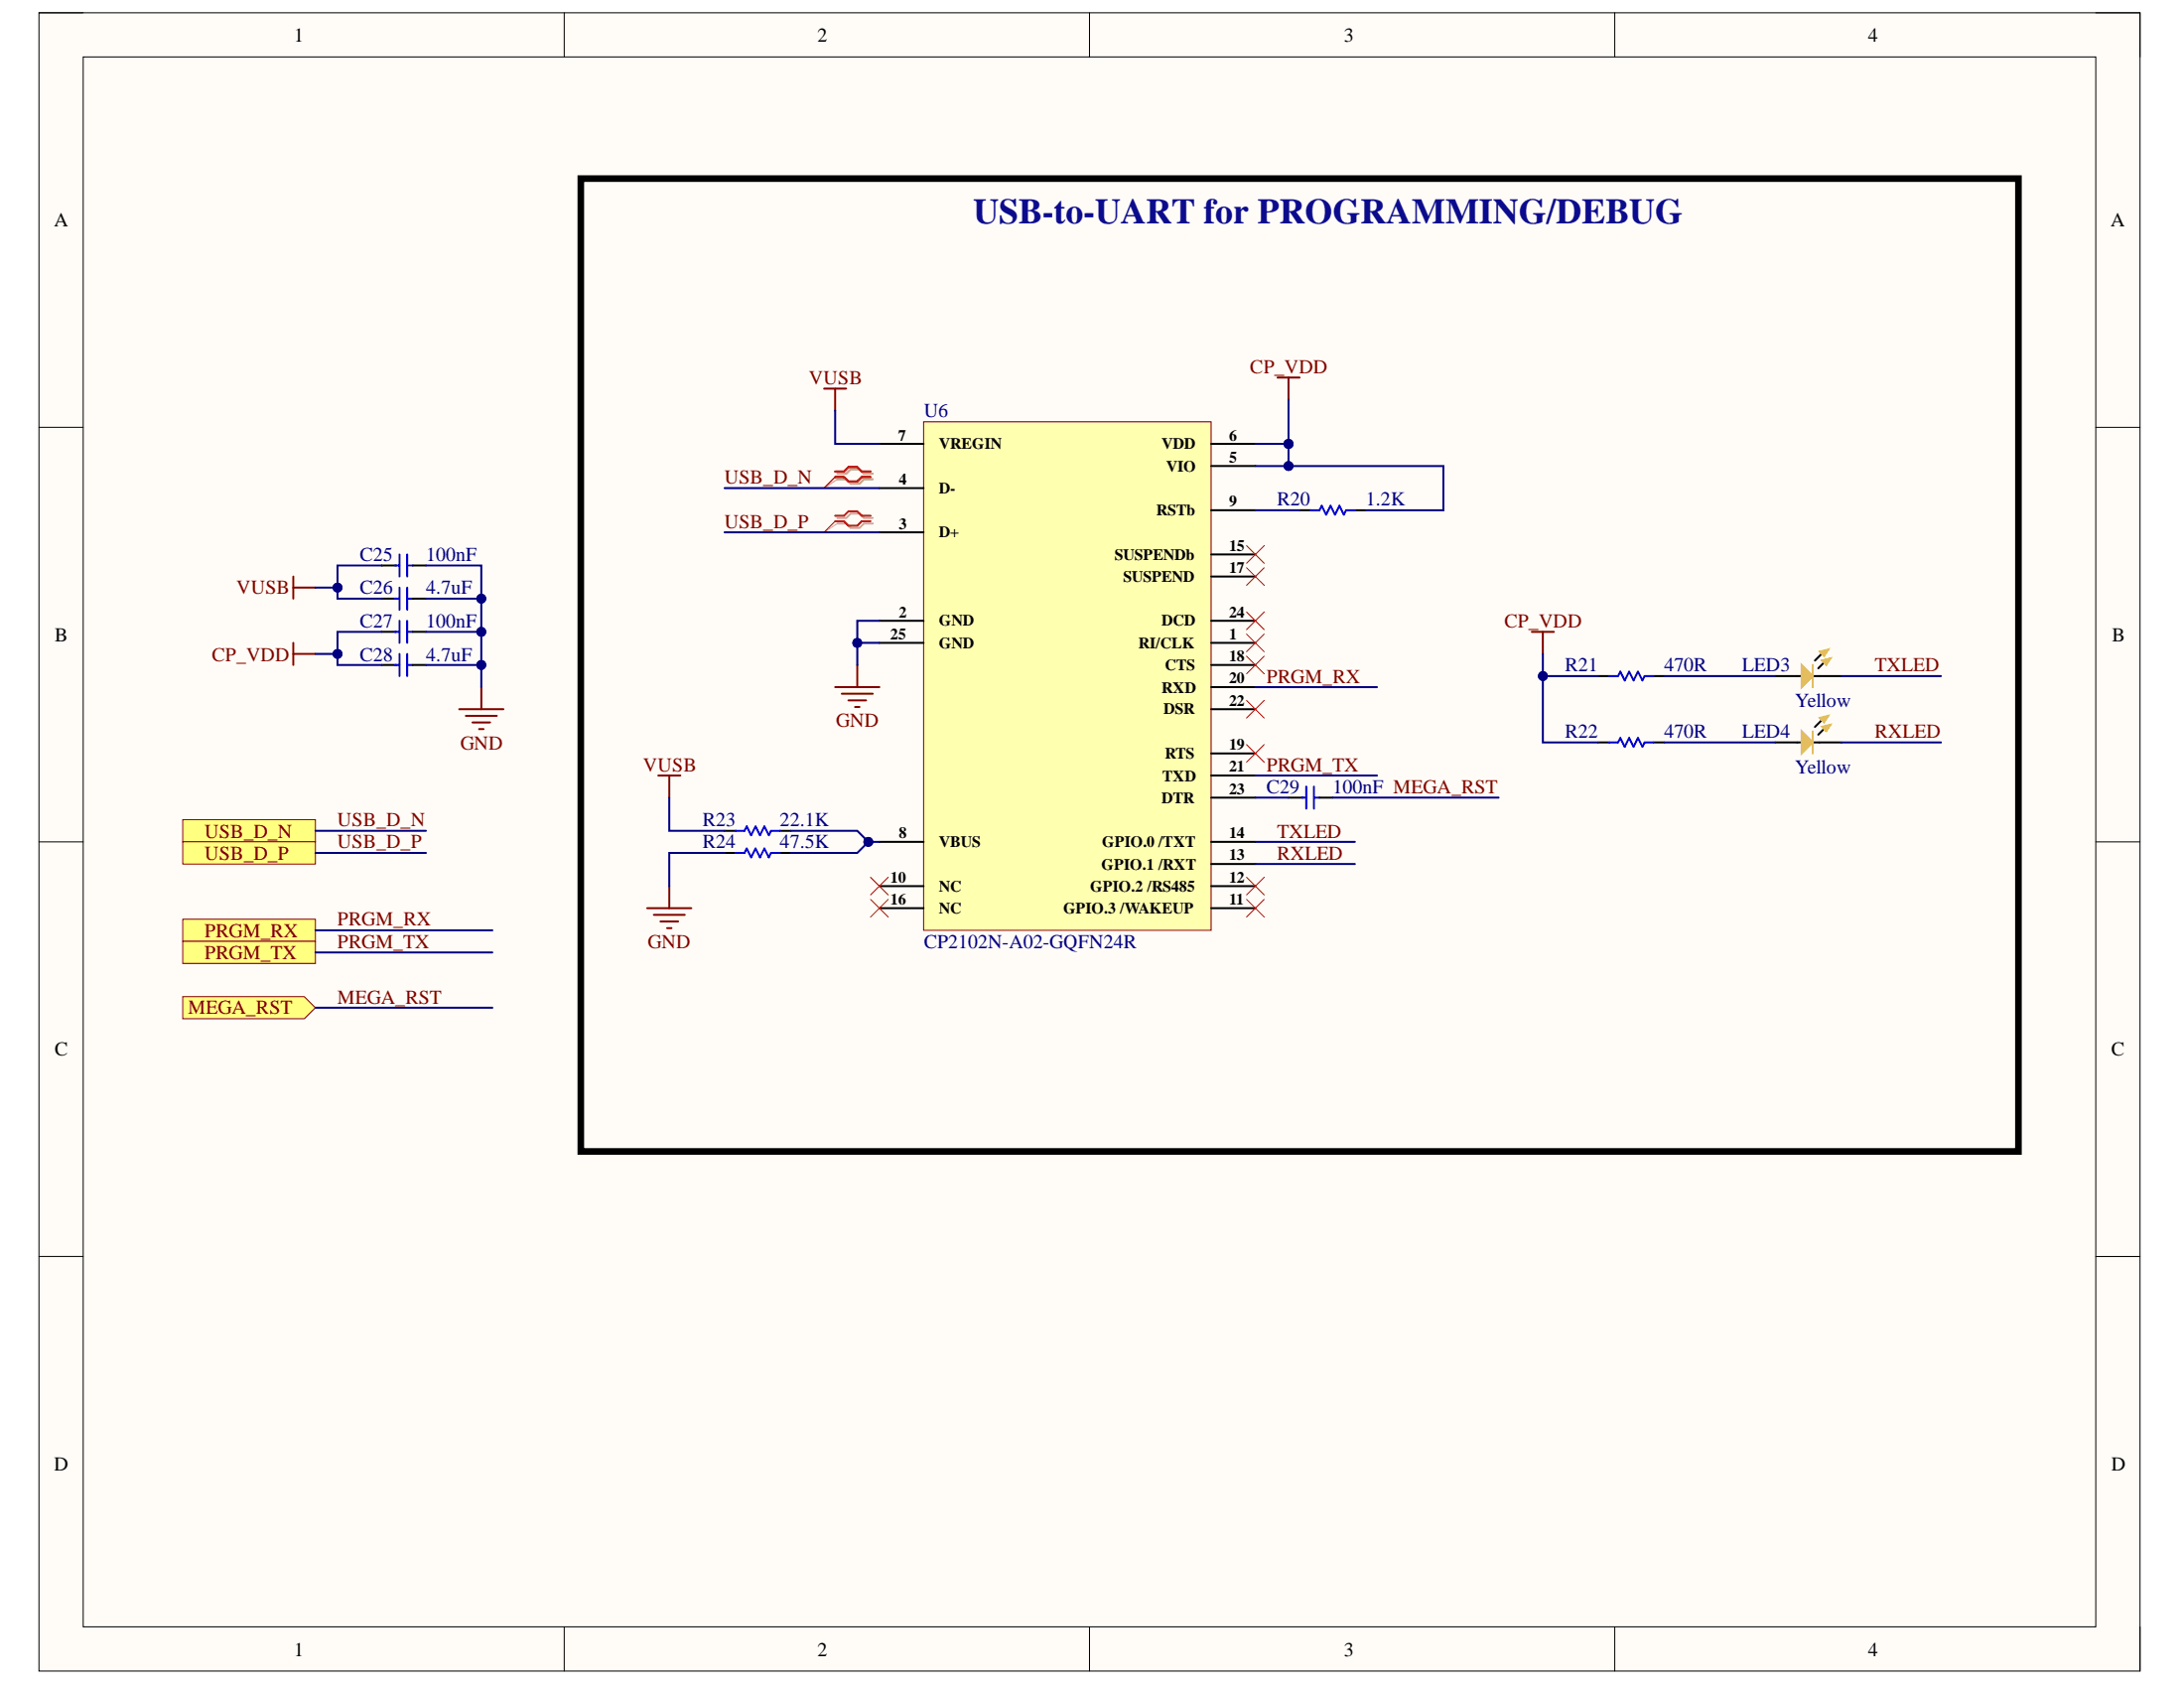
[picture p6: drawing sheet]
<svg xmlns="http://www.w3.org/2000/svg" width="279mm" height="216mm" viewBox="0 0 279 216" stroke-linecap="round" stroke-linejoin="round" font-family="sans-serif">
<path d="M5 1.6h268.8v212.1h-268.8z" fill-rule="evenodd" fill="#fffcf8"/>
<path d="M5 1.6h268.8v212.1h-268.8z" fill="none" stroke="#000" stroke-width=".13"/>
<path d="M10.6 7.3h257.5v200.8h-257.5z" fill-rule="evenodd" fill="#fffcf8"/>
<g fill="none" stroke="#000" stroke-width=".13">
<path d="M5 1.6h5.6M10.6 7.3h257.5v200.8h-257.5zM72.2 1.6v5.7M139.4 1.6v5.7M206.6 1.6v5.7M268.1 1.6h5.7v5.7M5 54.7h5.6M268.1 54.7h5.7M5 107.7h5.6M268.1 107.7h5.7M5 160.7h5.6M268.1 160.7h5.7"/>
<path d="M72.2 208.1v5.6M139.4 208.1v5.6M206.6 208.1v5.6M273.8 208.1v5.6"/>
</g>
<path d="M118.2 53.9h36.7v65.1h-36.7z" fill-rule="evenodd" fill="#ffffb0"/>
<path d="M118.2 53.9h36.7v65.1h-36.7z" fill="none" stroke="#800000" stroke-width=".13"/>
<g fill="none" stroke="#000" stroke-width=".25">
<path d="M112.5 56.8h5.7M154.9 59.6h5.7M154.9 56.8h5.7M112.5 79.4h5.7M112.5 68.1h5.7M112.5 62.4h5.7M154.9 79.4h5.7M154.9 65.3h5.7M154.9 70.9h5.7M154.9 73.7h5.7M112.5 82.2h5.7M154.9 82.2h5.7"/>
<path d="M154.9 85.1h5.7M154.9 96.4h5.7M154.9 87.9h5.7M154.9 99.2h5.7M154.9 90.7h5.7M112.5 107.7h5.7M112.5 113.3h5.7M112.5 116.2h5.7M154.9 107.7h5.7M154.9 113.3h5.7M154.9 116.2h5.7M154.9 110.5h5.7"/>
<path d="M154.9 102h5.7"/>
</g>
<g fill="none" stroke="#800000" stroke-width=".25">
<path d="M105.4 49.7h2.9M106.8 49.7v2.8M163.4 48.3h2.9M164.8 48.3v2.8M37.5 73.7v2.9M37.5 75.2h2.9M37.5 82.2v2.9M37.5 83.6h2.9M58.7 90.7h5.7M59.6 91.6h4M60.4 92.4h2.3M61.3 93.3h.6"/>
<path d="M61.6 87.9v2.8M84.2 99.2h2.8M85.6 99.2v2.8M106.8 87.9h5.7M107.7 88.7h4M108.5 89.6h2.3M109.4 90.4h.6M109.7 85.1v2.8M196 80.8h2.8M197.4 80.8v2.8M82.8 116.2h5.7M83.6 117h4"/>
<path d="M84.5 117.9h2.3M85.3 118.7h.6M85.6 113.3v2.9"/>
</g>
<g fill="none" stroke="#f00" stroke-width=".13">
<path d="M106.8 61l-1.4 1.4M106.8 66.7l-1.4 1.4M159.5 78.3l2.2 2.2M159.5 72.6l2.2 2.3M159.5 69.8l2.2 2.2M161.7 78.3l-2.2 2.2M161.7 72.6l-2.2 2.3M161.7 69.8l-2.2 2.2M159.5 95.2l2.2 2.3M159.5 89.6l2.2 2.2M159.5 83.9l2.2 2.3M159.5 81.1l2.2 2.3"/>
<path d="M161.7 95.2l-2.2 2.3M161.7 89.6l-2.2 2.2M161.7 83.9l-2.2 2.3M161.7 81.1l-2.2 2.3M111.4 112.2l2.2 2.3M111.4 115l2.2 2.3M113.6 112.2l-2.2 2.3M113.6 115l-2.2 2.3M159.5 115l2.2 2.3M159.5 112.2l2.2 2.3M161.7 115l-2.2 2.3M161.7 112.2l-2.2 2.3"/>
</g>
<path d="M107.1 60.6h1.2l.5-.6h1.2l.5 .6h1.2M107.1 61.3h1.2l.5 .6h1.2l.5-.6h1.2M107.1 66.2h1.2l.5-.5h1.2l.5 .5h1.2M107.1 67h1.2l.5 .5h1.2l.5-.5h1.2" fill="none" stroke="#d0a19e" stroke-width=".25"/>
<path d="M107.1 61.3l-1.7 1.1M107.1 67l-1.7 1.1" fill="none" stroke="#d0a19e" stroke-width=".13"/>
<path d="M106.8 60.3h1.2l.5-.6h1.2l.5 .6h1.2M106.8 61h1.2l.5 .6h1.2l.5-.6h1.2M106.8 66h1.2l.5-.6h1.2l.5 .6h1.2M106.8 66.7h1.2l.5 .5h1.2l.5-.5h1.2" fill="none" stroke="#f00" stroke-width=".25"/>
<path d="M23.4 117.6h17v2.8h-17z" fill-rule="evenodd" fill="#ffff80"/>
<path d="M23.4 117.6h17v2.8h-17z" fill="none" stroke="#800000" stroke-width=".13"/>
<path d="M23.4 120.4h17v2.8h-17z" fill-rule="evenodd" fill="#ffff80"/>
<path d="M23.4 120.4h17v2.8h-17z" fill="none" stroke="#800000" stroke-width=".13"/>
<path d="M23.4 104.9h17v2.8h-17z" fill-rule="evenodd" fill="#ffff80"/>
<path d="M23.4 104.9h17v2.8h-17z" fill="none" stroke="#800000" stroke-width=".13"/>
<path d="M23.4 107.7h17v2.8h-17z" fill-rule="evenodd" fill="#ffff80"/>
<path d="M23.4 107.7h17v2.8h-17z" fill="none" stroke="#800000" stroke-width=".13"/>
<g fill="none" stroke="#000" stroke-width=".25">
<path d="M48.8 76.6h1.9M48.8 72.3h1.9M52.8 76.6h1.7M52.8 72.3h1.7M166.3 65.3h1.4M173.3 65.3h1.4M48.8 85.1h1.9M48.8 80.8h1.9M52.8 85.1h1.7M52.8 80.8h1.7M204.5 86.5h1.4M204.5 95h1.4"/>
<path d="M211.5 86.5h1.4M211.5 95h1.4M233.3 84.8l-.7 .7M92.7 106.3h1.4M92.7 109.1h1.4M99.8 106.3h1.4M99.8 109.1h1.4"/>
</g>
<g fill="none" stroke="#00f" stroke-width=".25">
<path d="M50.5 76.6h.6M50.5 72.3h.6M51.1 70.9v2.8M51.1 75.2v2.8M51.1 79.4v2.8M52.1 70.9v2.8M52.1 75.2v2.8M52.1 79.4v2.8M52.2 76.6h.6M52.2 72.3h.6M167.7 65.3h1.1l.3-.6 .6 1.1 .5-1.1 .6 1.1 .6-1.1 .5 1.1 .3-.5M172.2 65.3h1.1"/>
<path d="M50.5 85.1h.6M50.5 80.8h.6M51.1 83.6v2.9M52.1 83.6v2.9M52.2 85.1h.6M52.2 80.8h.6M205.9 86.5h1.1l.3-.6 .6 1.1 .5-1.1 .6 1.1 .5-1.1 .6 1.1 .3-.5h1.1M205.9 95h1.1l.3-.6 .6 1.1 .5-1.1 .6 1.1 .5-1.1 .6 1.1 .3-.5h1.1M94.1 106.3h1.1l.3-.6 .6 1.1 .6-1.1 .5 1.1 .6-1.1 .6 1.1 .2-.5h1.2M94.1 109.1h1.1l.3-.6 .6 1.2 .6-1.2 .5 1.2 .6-1.2 .6 1.2 .2-.6h1.2"/>
</g>
<path d="M74.3 22.8h183.9v124.5h-183.9z" fill="none" stroke="#000" stroke-width=".85"/>
<path d="M233 84.4l1.3-.3-.6 1z" fill-rule="evenodd" fill="#f1c232"/>
<path d="M233 84.4l1.3-.3-.6 1z" fill="none" stroke="#f1c232" stroke-width=".13"/>
<path d="M233 83.6l-.8 .9" fill="none" stroke="#000" stroke-width=".25"/>
<path d="M232.7 83.3l1.3-.3-.6 1z" fill-rule="evenodd" fill="#f1c232"/>
<path d="M232.7 83.3l1.3-.3-.6 1z" fill="none" stroke="#f1c232" stroke-width=".13"/>
<path d="M227.1 86.5h3.4M231.9 86.5h3.7" fill="none" stroke="#000" stroke-width=".25"/>
<path d="M231.9 85.1v2.8" fill="none" stroke="#f1c232" stroke-width=".25"/>
<path d="M230.5 85.1l1.4 1.4-1.4 1.4z" fill="#f1c232"/>
<path d="M230.5 85.1l1.4 1.4-1.4 1.4z" fill="none" stroke="#f1c232" stroke-width=".25"/>
<path d="M233.3 93.3l-.7 .7" fill="none" stroke="#000" stroke-width=".25"/>
<path d="M233 92.9l1.3-.3-.6 1z" fill-rule="evenodd" fill="#f1c232"/>
<path d="M233 92.9l1.3-.3-.6 1z" fill="none" stroke="#f1c232" stroke-width=".13"/>
<path d="M233 92.1l-.8 .9" fill="none" stroke="#000" stroke-width=".25"/>
<path d="M232.7 91.8l1.3-.3-.6 1z" fill-rule="evenodd" fill="#f1c232"/>
<path d="M232.7 91.8l1.3-.3-.6 1z" fill="none" stroke="#f1c232" stroke-width=".13"/>
<path d="M227.1 95h3.4M231.9 95h3.7" fill="none" stroke="#000" stroke-width=".25"/>
<path d="M231.9 93.5v2.9" fill="none" stroke="#f1c232" stroke-width=".25"/>
<path d="M230.5 93.5l1.4 1.5-1.4 1.4z" fill="#f1c232"/>
<path d="M230.5 93.5l1.4 1.5-1.4 1.4z" fill="none" stroke="#f1c232" stroke-width=".25"/>
<path d="M164.8 102h1.9M168.8 102h1.7" fill="none" stroke="#000" stroke-width=".25"/>
<path d="M166.5 102h.6M167.1 100.6v2.8M168.1 100.6v2.8M168.2 102h.6" fill="none" stroke="#00f" stroke-width=".25"/>
<g fill="none" stroke="#000080" stroke-width=".25">
<path d="M106.8 52.5v4.3h5.7M92.7 62.4h19.8M92.7 68.1h19.8M160.6 65.3h5.7M160.6 99.2h15.6M160.6 87.9h15.6M212.9 86.5h14.2M212.9 95h14.2M235.6 86.5h12.7M235.6 95h12.7M40.4 119h22.6M40.4 106.3h14.1"/>
<path d="M40.4 109.1h14.1M101.2 106.3h8.5l1.4 1.4h1.4M160.6 107.7h12.7M40.4 121.8h22.6"/>
</g>
<circle cx="111.1" cy="107.7" r=".56" fill="#000080"/>
<circle cx="111.1" cy="107.7" r=".56" fill="none" stroke="#000080" stroke-width=".13"/>
<path d="M61.6 76.6v11.3M85.6 102v4.3h7.1" fill="none" stroke="#000080" stroke-width=".25"/>
<circle cx="61.6" cy="76.6" r=".56" fill="#000080"/>
<circle cx="61.6" cy="76.6" r=".56" fill="none" stroke="#000080" stroke-width=".13"/>
<circle cx="61.6" cy="80.8" r=".57" fill="#000080"/>
<circle cx="61.6" cy="80.8" r=".57" fill="none" stroke="#000080" stroke-width=".13"/>
<circle cx="61.6" cy="85.1" r=".57" fill="#000080"/>
<circle cx="61.6" cy="85.1" r=".57" fill="none" stroke="#000080" stroke-width=".13"/>
<path d="M54.5 80.8h7.1" fill="none" stroke="#000080" stroke-width=".25"/>
<circle cx="61.6" cy="80.8" r=".57" fill="#000080"/>
<circle cx="61.6" cy="80.8" r=".57" fill="none" stroke="#000080" stroke-width=".13"/>
<path d="M54.5 85.1h7.1" fill="none" stroke="#000080" stroke-width=".25"/>
<circle cx="61.6" cy="85.1" r=".57" fill="#000080"/>
<circle cx="61.6" cy="85.1" r=".57" fill="none" stroke="#000080" stroke-width=".13"/>
<path d="M40.4 75.2h2.8" fill="none" stroke="#000080" stroke-width=".25"/>
<circle cx="43.2" cy="75.2" r=".56" fill="#000080"/>
<circle cx="43.2" cy="75.2" r=".56" fill="none" stroke="#000080" stroke-width=".13"/>
<path d="M40.4 83.6h2.8" fill="none" stroke="#000080" stroke-width=".25"/>
<circle cx="43.2" cy="83.6" r=".57" fill="#000080"/>
<circle cx="43.2" cy="83.6" r=".57" fill="none" stroke="#000080" stroke-width=".13"/>
<path d="M48.8 72.3h-5.6v4.3h5.6" fill="none" stroke="#000080" stroke-width=".25"/>
<circle cx="43.2" cy="75.2" r=".56" fill="#000080"/>
<circle cx="43.2" cy="75.2" r=".56" fill="none" stroke="#000080" stroke-width=".13"/>
<path d="M54.5 72.3h7.1v4.3h-7.1" fill="none" stroke="#000080" stroke-width=".25"/>
<circle cx="61.6" cy="76.6" r=".56" fill="#000080"/>
<circle cx="61.6" cy="76.6" r=".56" fill="none" stroke="#000080" stroke-width=".13"/>
<path d="M48.8 80.8h-5.6v4.3h5.6" fill="none" stroke="#000080" stroke-width=".25"/>
<circle cx="43.2" cy="83.6" r=".57" fill="#000080"/>
<circle cx="43.2" cy="83.6" r=".57" fill="none" stroke="#000080" stroke-width=".13"/>
<path d="M160.6 56.8h4.2" fill="none" stroke="#000080" stroke-width=".25"/>
<circle cx="164.8" cy="56.8" r=".57" fill="#000080"/>
<circle cx="164.8" cy="56.8" r=".57" fill="none" stroke="#000080" stroke-width=".13"/>
<path d="M164.8 56.8v2.8" fill="none" stroke="#000080" stroke-width=".25"/>
<circle cx="164.8" cy="56.8" r=".57" fill="#000080"/>
<circle cx="164.8" cy="56.8" r=".57" fill="none" stroke="#000080" stroke-width=".13"/>
<circle cx="164.8" cy="59.6" r=".57" fill="#000080"/>
<circle cx="164.8" cy="59.6" r=".57" fill="none" stroke="#000080" stroke-width=".13"/>
<path d="M164.8 51.1v5.7" fill="none" stroke="#000080" stroke-width=".25"/>
<circle cx="164.8" cy="56.8" r=".57" fill="#000080"/>
<circle cx="164.8" cy="56.8" r=".57" fill="none" stroke="#000080" stroke-width=".13"/>
<path d="M197.4 83.6v11.4h7.1" fill="none" stroke="#000080" stroke-width=".25"/>
<circle cx="197.4" cy="86.5" r=".56" fill="#000080"/>
<circle cx="197.4" cy="86.5" r=".56" fill="none" stroke="#000080" stroke-width=".13"/>
<path d="M197.4 86.5h7.1" fill="none" stroke="#000080" stroke-width=".25"/>
<circle cx="197.4" cy="86.5" r=".56" fill="#000080"/>
<circle cx="197.4" cy="86.5" r=".56" fill="none" stroke="#000080" stroke-width=".13"/>
<path d="M112.5 79.4h-2.8v5.7" fill="none" stroke="#000080" stroke-width=".25"/>
<circle cx="109.7" cy="82.2" r=".57" fill="#000080"/>
<circle cx="109.7" cy="82.2" r=".57" fill="none" stroke="#000080" stroke-width=".13"/>
<path d="M109.7 82.2h2.8" fill="none" stroke="#000080" stroke-width=".25"/>
<circle cx="109.7" cy="82.2" r=".57" fill="#000080"/>
<circle cx="109.7" cy="82.2" r=".57" fill="none" stroke="#000080" stroke-width=".13"/>
<path d="M160.6 59.6h24.1v5.7h-10" fill="none" stroke="#000080" stroke-width=".25"/>
<circle cx="164.8" cy="59.6" r=".57" fill="#000080"/>
<circle cx="164.8" cy="59.6" r=".57" fill="none" stroke="#000080" stroke-width=".13"/>
<path d="M111.1 107.7l-1.4 1.4h-8.5" fill="none" stroke="#000080" stroke-width=".25"/>
<circle cx="111.1" cy="107.7" r=".56" fill="#000080"/>
<circle cx="111.1" cy="107.7" r=".56" fill="none" stroke="#000080" stroke-width=".13"/>
<path d="M92.7 109.1h-7.1v4.2M160.6 102h4.2M160.6 110.5h12.7M170.5 102h21.2" fill="none" stroke="#000080" stroke-width=".25"/>
<path d="M23.4 127.5h15.5l1.5 1.4-1.5 1.4h-15.5z" fill-rule="evenodd" fill="#ffff80"/>
<path d="M23.4 127.5h15.5l1.5 1.4-1.5 1.4h-15.5z" fill="none" stroke="#800000" stroke-width=".13"/>
<path d="M40.4 128.9h22.6" fill="none" stroke="#000080" stroke-width=".25"/>
<text font-size="4.6" fill="#0b0b8e" x="124.5" y="28.6">USB-to-UART for PROGRAMMING/DEBUG</text>
<g font-size="2.5">
<text x="37.6" y="5.3">1</text>
<text x="104.6" y="5.3">2</text>
<text x="171.9" y="5.3">3</text>
<text x="239" y="5.3">4</text>
<text x="6.9" y="29">A</text>
<text x="270" y="29">A</text>
<text x="7" y="82">B</text>
<text x="270.2" y="82">B</text>
<text x="7" y="135">C</text>
<text x="270.1" y="135">C</text>
<text x="6.9" y="188.1">D</text>
<text x="270.1" y="188.1">D</text>
<text x="37.6" y="211.8">1</text>
<text x="104.6" y="211.8">2</text>
<text x="171.9" y="211.8">3</text>
<text x="239" y="211.8">4</text>
</g>
<g font-size="2.5" fill="#800000">
<text x="159.9" y="47.7">CP_VDD</text>
<text x="103.5" y="49.1">VUSB</text>
<text x="92.7" y="61.9">USB_D_N</text>
<text x="92.7" y="67.6">USB_D_P</text>
<text x="30.2" y="76">VUSB</text>
<text x="192.5" y="80.2">CP_VDD</text>
<text x="27.1" y="84.5">CP_VDD</text>
<text x="162" y="87.3">PRGM_RX</text>
<text x="239.9" y="85.9">TXLED</text>
<text x="58.9" y="95.8">GND</text>
<text x="107" y="93">GND</text>
<text x="239.9" y="94.4">RXLED</text>
<text x="82.3" y="98.6">VUSB</text>
<text x="162" y="98.6">PRGM_TX</text>
<text x="26.2" y="107.2">USB_D_N</text>
<text x="43.2" y="105.7">USB_D_N</text>
<text x="163.4" y="107.2">TXLED</text>
<text x="26.2" y="109.9">USB_D_P</text>
<text x="43.2" y="108.5">USB_D_P</text>
<text x="163.4" y="109.9">RXLED</text>
<text x="26.2" y="119.8">PRGM_RX</text>
<text x="43.2" y="118.4">PRGM_RX</text>
<text x="26.2" y="122.7">PRGM_TX</text>
<text x="43.2" y="121.3">PRGM_TX</text>
<text x="82.9" y="121.3">GND</text>
<text x="24.1" y="129.7">MEGA_RST</text>
<text x="43.2" y="128.4">MEGA_RST</text>
</g>
<g font-size="2.5" fill="#000080">
<text x="118.2" y="53.4">U6</text>
<text x="163.4" y="64.7">R20</text>
<text x="174.7" y="64.7">1.2K</text>
<text x="46" y="71.8">C25</text>
<text x="54.5" y="71.8">100nF</text>
<text x="46" y="76">C26</text>
<text x="54.5" y="76">4.7uF</text>
<text x="46" y="80.2">C27</text>
<text x="54.5" y="80.2">100nF</text>
<text x="46" y="84.5">C28</text>
<text x="54.5" y="84.5">4.7uF</text>
<text x="200.2" y="85.9">R21</text>
<text x="212.9" y="85.9">470R</text>
<text x="222.9" y="85.9">LED3</text>
<text x="200.2" y="94.4">R22</text>
<text x="212.9" y="94.4">470R</text>
<text x="222.9" y="94.4">LED4</text>
<text x="229.6" y="90.4">Yellow</text>
<text x="162" y="101.5">C29</text>
<text x="170.5" y="101.5">100nF MEGA_RST</text>
<text x="229.6" y="98.9">Yellow</text>
<text x="89.9" y="105.7">R23</text>
<text x="99.8" y="105.7">22.1K</text>
<text x="89.9" y="108.5">R24</text>
<text x="99.8" y="108.5">47.5K</text>
<text x="118.2" y="121.3">CP2102N-A02-GQFN24R</text>
</g>
<g font-size="2">
<text x="114.9" y="56.3">7</text>
<text x="120.1" y="57.4">VREGIN</text>
<text x="148.6" y="57.4">VDD</text>
<text x="157.2" y="59.2">5</text>
<text x="157.2" y="56.3">6</text>
<text x="115" y="62">4</text>
<text x="120.1" y="63.1">D-</text>
<text x="147.9" y="66">RSTb</text>
<text x="149.2" y="60.3">VIO</text>
<text x="157.2" y="64.8">9</text>
<text x="115" y="67.6">3</text>
<text x="120.1" y="68.7">D+</text>
<text x="142.6" y="71.6">SUSPENDb</text>
<text x="157.2" y="70.4">15</text>
<text x="143.7" y="74.4">SUSPEND</text>
<text x="157.2" y="73.3">17</text>
<text x="113.9" y="81.7">25</text>
<text x="115" y="79">2</text>
<text x="120.1" y="80.1">GND</text>
<text x="120.1" y="82.9">GND</text>
<text x="145.7" y="82.9">RI/CLK</text>
<text x="148.6" y="80.1">DCD</text>
<text x="157.2" y="81.7">1</text>
<text x="157.2" y="79">24</text>
<text x="148.6" y="88.6">RXD</text>
<text x="149" y="85.7">CTS</text>
<text x="157.2" y="84.6">18</text>
<text x="157.2" y="87.4">20</text>
<text x="148.9" y="91.4">DSR</text>
<text x="157.2" y="95.9">19</text>
<text x="157.2" y="90.3">22</text>
<text x="148.7" y="99.9">TXD</text>
<text x="149" y="97">RTS</text>
<text x="157.2" y="98.7">21</text>
<text x="157.2" y="101.6">23</text>
<text x="115" y="107.2">8</text>
<text x="148.6" y="102.7">DTR</text>
<text x="157.2" y="107.2">14</text>
<text x="113.9" y="112.9">10</text>
<text x="120.1" y="108.3">VBUS</text>
<text x="140.9" y="111.2">GPIO.1 /RXT</text>
<text x="141" y="108.3">GPIO.0 /TXT</text>
<text x="157.2" y="112.9">12</text>
<text x="157.2" y="110">13</text>
<text x="113.9" y="115.7">16</text>
<text x="120.1" y="114">NC</text>
<text x="120.1" y="116.9">NC</text>
<text x="136" y="116.9">GPIO.3 /WAKEUP</text>
<text x="139.5" y="114">GPIO.2 /RS485</text>
<text x="157.2" y="115.7">11</text>
</g>
</svg>
